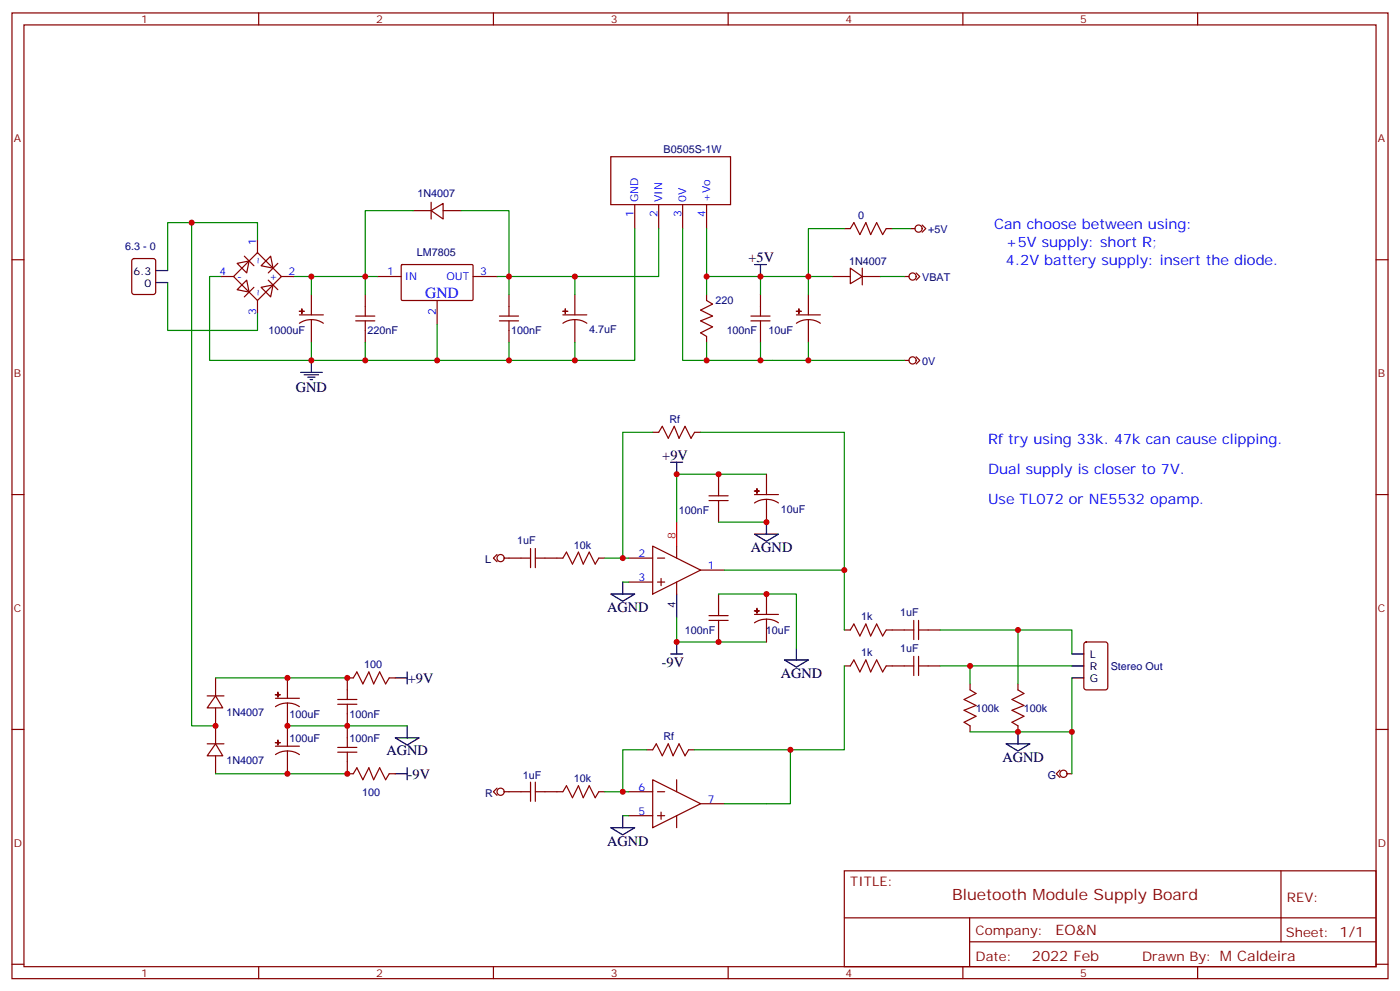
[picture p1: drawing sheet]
<svg xmlns="http://www.w3.org/2000/svg" width="412mm" height="292mm" viewBox="0 0 412 292" stroke-linecap="round" stroke-linejoin="round" font-family="sans-serif">
<g fill="none" stroke="#870000" stroke-width=".35">
<path d="M3.5 3.8h405.4v284.3h-405.4zM7.1 7.3h398.2v277.3h-398.2zM76.2 3.8v3.5M145.3 3.8v3.5M214.5 3.8v3.5M283.6 3.8v3.5M352.8 3.8v3.5M127 59.5v5M179.9 46.1h35.3v14.2h-35.3zM3.5 76.5h3.6M39 76.3l.5-.2h5.7l.6 .5 .1 9.4-.5 .7h-5.9l-.6-.4-.1-9.5zM69.8 77.5l3.6-.7-.7 3.6z"/>
<path d="M72 75.4l2.8 2.8M75.8 70.8v3.6M79.7 75.4l.7 3.6-3.5-.8zM81.8 77.5l-2.8 2.9M118.2 78.1l.3-.2h20.7l.1 .3v10.1l-.3 .2-20.6-.1-.2-.3zM121.7 62h5.3M127 62l3.5-2.1v4.6zM130.5 62h5.3M187 60.3v7M194 60.3v7M201.1 60.3v7M208.1 60.3v7"/>
<path d="M248.7 67.3h1.8l1-1.8 1.8 3.6 1.8-3.6 1.4 3.6 1.7-3.6 1.8 3.6 1.1-1.8h1.7M250.5 79l3.5 2.4-3.5 2.1zM254 79v4.9M268.1 67.3h1.4M271.6 66.3l1.1 1-1.1 1.1M405.3 76.5h3.6M65.3 81.4h3.5M68.8 81.4l7-7 7.1 7-7.1 7.1zM72.7 82.5l.7 3.5-3.6-.7zM74.8 84.6l-2.8 2.8M75.8 88.5v3.5M76.9 84.6l3.5-.7-.7 3.5z"/>
<path d="M79 82.5l2.8 2.8M82.9 81.4h3.5M88.2 92.7h7M91.7 94.1l1.9 .3 1.6 .8M91.7 94.1l-1.8 .3-1.7 .8M91.7 86.7v6M91.7 94.1v6.7M104.8 94.5h5.6M104.8 93.1h5.6M107.6 86.7v6.4M107.6 94.5v6.3M111.1 81.4h7.1"/>
<path d="M128.8 88.5v7M139.3 81.4h7.1M147.1 94.5h5.7M147.1 93.1h5.7M149.9 86.7v6.4M149.9 94.5v6.3M165.8 92.7h7.1M169.3 94.1l1.9 .3 1.7 .8M169.3 94.1l-1.8 .3-1.7 .8M169.3 86.7v6M169.3 94.1v6.7M208.1 86.7v1.8l1.8 1-3.5 1.8 3.5 1.8-3.5 1.4 3.5 1.7-3.5 1.8 1.7 1.1v1.7"/>
<path d="M221.2 94.5h5.6M221.2 93.1h5.6M224 86.7v6.4M224 94.5v6.3M234.6 92.7h7.1M238.1 94.1l1.9 .3 1.7 .8M238.1 94.1l-1.8 .3-1.7 .8M238.1 86.7v6M238.1 94.1v6.7M245.2 81.4h5.3M254 81.4h5.3M266.3 81.4h1.5"/>
<path d="M269.9 80.4l1 1-1 1.1M266.3 106.1h1.5M269.9 105.1l1 1-1 1.1M192.3 127.3h1.7l1.1-1.8 1.7 3.5 1.8-3.5 1.4 3.5 1.8-3.5 1.8 3.5 1-1.7h1.8M211.7 139.6v6.4M225.8 139.6v6M3.5 145.6h3.6M208.8 147.4h5.7M208.8 146h5.7M211.7 147.4v6.3M222.2 145.6h7.1M225.8 147l1.8 .3 1.7 .8"/>
<path d="M225.8 147l-1.9 .3-1.7 .8M225.8 147v6.7M405.3 145.6h3.6M146.4 163.3l-1.1 1 1.1 1.1M148.5 164.3h7.8M156.3 161.5v5.6M157.7 164.3h8.1l1.1-1.7 1.7 3.5 1.8-3.5 1.4 3.5 1.8-3.5 1.7 3.5 1.1-1.8h1.8M157.7 161.5v5.6M185.2 164.3h7.1M185.2 171.4h7.1M192.3 160.8l14.1 7.1-14.1 7zM193.7 164.3h2.1"/>
<path d="M193.7 171.4h2.1M194.7 170.3v2.1M199.3 160.8v3.5M199.3 171.4v3.5M206.4 167.9h7M211.7 174.9v6.4M225.8 174.9v6M63.5 199.6v5.3M84.7 199.6v6M116.4 199.6h-1.7l-1.1 1.8-1.8-3.6-1.7 3.6-1.4-3.6-1.8 3.6-1.8-3.6-1 1.8h-1.8v6.4M208.8 182.7h5.7M208.8 181.3h5.7"/>
<path d="M211.7 182.7v6.3M222.2 180.9h7.1M225.8 182.3l1.8 .3 1.7 .8M225.8 182.3l-1.9 .3-1.7 .8M225.8 182.3v6.7M248.7 185.5h1.8l1-1.8 1.8 3.6 1.8-3.6 1.4 3.6 1.7-3.6 1.8 3.6 1.1-1.8h8.1M248.7 196.1h1.8l1-1.8 1.8 3.5 1.8-3.5 1.4 3.5 1.7-3.5 1.8 3.5 1.1-1.7h8.1M269.2 182.7v5.6M269.2 193.3v5.6M270.6 185.5h6.3M270.6 196.1h6.3M270.6 182.7v5.6"/>
<path d="M270.6 193.3v5.6M319.5 189.2l.5-.2h5.6l.7 .4v13l-.4 .7h-5.9l-.7-.4v-13zM3.5 214.8h3.6M61 204.9h5M61 219h5M63.5 204.9l2.1 3.5h-4.6zM63.5 219l2.1 3.5h-4.6zM63.5 208.4v10.6M81.1 205.6h7.1M81.1 219.7h7.1M84.7 207l1.8 .2 1.7 .9M84.7 207l-1.9 .2-1.7 .9"/>
<path d="M84.7 207v12.7M99.5 207.4h5.6M99.5 206h5.6M102.3 207.4v12.7M285.8 201.4v1.7l1.7 1.1-3.5 1.8 3.5 1.7-3.5 1.4 3.5 1.8-3.5 1.8 1.8 1v1.8M299.9 201.4v1.7l1.7 1.1-3.5 1.8 3.5 1.7-3.5 1.4 3.5 1.8-3.5 1.8 1.8 1v1.8M405.3 214.8h3.6M63.5 222.5v5.3M84.7 221.1l1.8 .3 1.7 .8M84.7 221.1l-1.9 .3-1.7 .8M84.7 221.1v6.7M99.5 221.5h5.6"/>
<path d="M99.5 220.1h5.6M102.3 221.5v6.3h1.8l1-1.7 1.8 3.5 1.8-3.5 1.4 3.5 1.7-3.5 1.8 3.5 1.1-1.8h1.7M146.4 232.1l-1.1 1 1.1 1.1M148.5 233.1h7.8M156.3 230.3v5.6M157.7 233.1h8.1l1.1-1.7 1.7 3.5 1.8-3.5 1.4 3.5 1.8-3.5 1.7 3.5 1.1-1.8h1.8M157.7 230.3v5.6M185.2 233.1h7.1M190.5 220.8h1.8l1-1.8 1.8 3.5 1.7-3.5 1.5 3.5 1.7-3.5 1.8 3.5 1-1.7h1.8M192.3 229.6l14.1 7-14.1 7.1zM193.7 233.1h2.1M194.7 239.1v2.1"/>
<path d="M199.3 229.6v3.5M206.4 236.6h7M312.2 226.8l-1.1 1 1.1 1.1M314.3 227.8h1.4M185.2 240.2h7.1M193.7 240.2h2.1M199.3 240.2v3.5M248.7 256.4h156.6v28.2h-156.6zM377.3 256.4v20.9M248.7 270.2h156.5M285.6 277.3h119.6M285.6 270.2v14.2"/>
<path d="M3.5 283.9h3.6M76.2 284.6v3.5M145.3 284.6v3.5M214.5 284.6v3.5M283.6 284.6v3.5M352.8 284.6v3.5M405.3 283.9h3.6"/>
<circle cx="270.6" cy="67.3" r="1.06"/>
<circle cx="268.8" cy="81.4" r="1.06"/>
<circle cx="268.8" cy="106.1" r="1.06"/>
<circle cx="147.5" cy="164.3" r="1.06"/>
<circle cx="147.5" cy="233.1" r="1.06"/>
<circle cx="313.3" cy="227.8" r="1.06"/>
</g>
<g fill="#870000" stroke="#870000" stroke-width=".35">
<path d="M88.2 91.7h1.4z"/>
<path d="M88.9 90.9v1.5z"/>
<path d="M234.6 91.7h1.4z"/>
<path d="M235.3 90.9v1.5z"/>
<path d="M165.8 91.7h1.4z"/>
<path d="M166.5 90.9v1.5z"/>
<path d="M81.1 204.5l1.4 .1z"/>
<path d="M81.8 203.8l.1 1.4z"/>
<path d="M81.1 218.7h1.4z"/>
<path d="M81.8 217.9l.1 1.5z"/>
<path d="M222.2 144.6h1.5z"/>
<path d="M223 143.9v1.4z"/>
<path d="M222.2 179.8l1.5 .1z"/>
<path d="M223 179.1v1.5z"/>
</g>
<g fill="none" stroke="#008700" stroke-width=".35">
<path d="M56.4 65.5v148.2h7.1M75.8 70.8v-5.3h-26.4v14.2M121.7 62h-14.1v24.7M135.8 62h14.1v19.4h-3.5M187 67.3v38.8h-17.7M194 67.3v14.1h-24.7M201.1 67.3v38.8h37v-5.3M208.1 67.3v14.1h37.1M248.7 67.3h-10.6v19.4M262.8 67.3h5.3M49.4 83.2v14.1h26.4v-5.3M65.3 81.4h-3.6v24.7h30v-5.3"/>
<path d="M86.4 81.4h5.3v5.3M91.7 81.4h19.4M128.8 95.5v10.6h-21.2M149.9 86.7v-5.3h19.4v5.3M208.1 81.4v5.3M224 81.4v5.3M259.3 81.4h7M107.6 100.8v5.3h-15.9M149.9 100.8v5.3h-21.1M169.3 100.8v5.3h-19.4M208.1 100.8v5.3M224 100.8v5.3"/>
<path d="M238.1 106.1h28.2M192.3 127.3h-8.9v37M206.4 127.3h42.3v58.2M225.8 139.6h-26.5v14.1M211.7 153.7h14.1M178.2 164.3h7M183.4 171.4h1.8M211.7 174.9h22.9v15.9M213.4 167.9h35.3M63.5 199.6h38.8M199.3 182v7h26.5M248.7 196.1v24.7h-15.9"/>
<path d="M276.9 196.1h8.9v5.3M276.9 185.5h23v15.9M285.8 196.1h29.9M299.9 185.5h15.8v7M315.7 199.6v28.2M84.7 213.7h35.2M285.8 215.5h29.9M63.5 227.8h38.8M178.2 233.1h7M190.5 220.8h-7.1v12.3M204.6 220.8h28.2v15.8h-19.4M183.4 240.2h1.8"/>
</g>
<g fill="none" stroke="#000" stroke-width=".35">
<path d="M45.9 79.7h3.5M222.2 77.9h3.6M224 77.9v3.5M45.9 83.2h3.5M88.5 109.6h6.4M89.6 110.3h4.2M90.7 111.1h2.1M91.4 111.8h.7M91.7 106.1v3.5M197.6 136.1h3.5M199.3 136.1v3.5M222.2 157.3h7.1l-3.5 2.1z"/>
<path d="M225.8 153.7v3.6M179.9 174.9h7.1l-3.6 2.1zM183.4 171.4v3.5M199.3 174.9v7.1M116.4 199.6h3.5M119.9 197.8v3.6M197.6 192.5h3.5M199.3 189v3.5M231.1 194.3h7l-3.5 2.1zM234.6 190.8v3.5M315.7 199.6h3.6M315.7 192.5h3.6"/>
<path d="M315.7 196.1h3.6M116.4 217.2h7.1l-3.6 2.2zM119.9 213.7v3.5M296.3 219h7.1l-3.5 2.1zM299.9 215.5v3.5M116.4 227.8h3.5M119.9 226.1v3.5M179.9 243.7h7.1l-3.6 2.1zM183.4 240.2v3.5"/>
</g>
<path d="M199.3 153.7v7.1" fill="none" stroke="#f00" stroke-width=".35"/>
<g fill="#c00">
<circle cx="169.3" cy="106.1" r=".88"/>
<circle cx="149.9" cy="81.4" r=".88"/>
<circle cx="107.6" cy="81.4" r=".88"/>
<circle cx="91.7" cy="81.4" r=".88"/>
<circle cx="91.7" cy="106.1" r=".88"/>
<circle cx="107.6" cy="106.1" r=".88"/>
<circle cx="128.8" cy="106.1" r=".88"/>
<circle cx="149.9" cy="106.1" r=".88"/>
<circle cx="169.3" cy="81.4" r=".88"/>
<circle cx="183.4" cy="164.3" r=".88"/>
<circle cx="224" cy="106.1" r=".88"/>
<circle cx="238.1" cy="106.1" r=".88"/>
<circle cx="183.4" cy="233.1" r=".88"/>
<circle cx="211.7" cy="139.6" r=".88"/>
<circle cx="63.5" cy="213.7" r=".88"/>
<circle cx="84.7" cy="213.7" r=".88"/>
<circle cx="199.3" cy="139.6" r=".88"/>
<circle cx="199.3" cy="189" r=".88"/>
<circle cx="211.7" cy="189" r=".88"/>
<circle cx="232.8" cy="220.8" r=".88"/>
<circle cx="248.7" cy="167.9" r=".88"/>
<circle cx="56.4" cy="65.5" r=".88"/>
<circle cx="225.8" cy="153.7" r=".88"/>
<circle cx="225.8" cy="174.9" r=".88"/>
<circle cx="102.3" cy="213.7" r=".88"/>
<circle cx="102.3" cy="199.6" r=".88"/>
<circle cx="84.7" cy="199.6" r=".88"/>
<circle cx="102.3" cy="227.8" r=".88"/>
<circle cx="84.7" cy="227.8" r=".88"/>
<circle cx="299.9" cy="215.5" r=".88"/>
<circle cx="285.8" cy="196.1" r=".88"/>
<circle cx="299.9" cy="185.5" r=".88"/>
<circle cx="315.7" cy="215.5" r=".88"/>
<circle cx="238.1" cy="81.4" r=".88"/>
<circle cx="224" cy="81.4" r=".88"/>
<circle cx="208.1" cy="81.4" r=".88"/>
<circle cx="208.1" cy="106.1" r=".88"/>
</g>
<text font-size="4.6" fill="#00f" x="125.2" y="87.8">GND</text>
<text font-size="4.6" fill="#800" x="280.5" y="264.9">Bluetooth Module Supply Board</text>
<g font-size="4.2" fill="#00f">
<text x="292.8" y="67.3">Can choose between using:</text>
<text x="296.3" y="72.6">+5V supply: short R;</text>
<text x="296.3" y="77.9">4.2V battery supply: insert the diode.</text>
<text x="291" y="130.8">Rf try using 33k. 47k can cause clipping.</text>
<text x="291" y="139.6">Dual supply is closer to 7V.</text>
<text x="291" y="148.4">Use TL072 or NE5532 opamp.</text>
</g>
<g font-size="4.2">
<text x="220.5" y="77.2">+5V</text>
<text x="87.1" y="115.3">GND</text>
<text x="195.1" y="135.4">+9V</text>
<text x="221.2" y="162.6">AGND</text>
<text x="178.9" y="180.2">AGND</text>
<text x="195" y="196.5">-9V</text>
<text x="120.1" y="201.1">+9V</text>
<text x="230" y="199.6">AGND</text>
<text x="113.8" y="222.2">AGND</text>
<text x="295.3" y="224.3">AGND</text>
<text x="120.1" y="229.3">-9V</text>
<text x="178.9" y="249">AGND</text>
</g>
<g font-size="4.2" fill="#800">
<text x="310.9" y="275.2">EO&amp;N</text>
<text x="304" y="283">2022 Feb</text>
</g>
<g font-size="3.9" fill="#800">
<text x="250.5" y="261">TITLE:</text>
<text x="379.1" y="265.7">REV:</text>
<text x="287.4" y="275.2">Company:</text>
<text x="378.7" y="275.8">Sheet: 1/1</text>
<text x="287.4" y="282.9">Date:</text>
<text x="336.4" y="282.9">Drawn By: M Caldeira</text>
</g>
<g font-size="3.2" fill="#800">
<text x="41.6" y="6.8">1</text>
<text x="110.8" y="6.8">2</text>
<text x="179.9" y="6.8">3</text>
<text x="249.1" y="6.8">4</text>
<text x="318.2" y="6.8">5</text>
<text x="4.1" y="41.9">A</text>
<text x="405.9" y="41.9">A</text>
<text x="4.1" y="111.1">B</text>
<text x="405.9" y="111.1">B</text>
<text x="4.1" y="180.2">C</text>
<text x="405.9" y="180.2">C</text>
<text x="4.1" y="249.3">D</text>
<text x="405.9" y="249.3">D</text>
<text x="41.6" y="287.6">1</text>
<text x="110.8" y="287.6">2</text>
<text x="179.9" y="287.6">3</text>
<text x="249.1" y="287.6">4</text>
<text x="318.2" y="287.6">5</text>
</g>
<g font-size="3.2" fill="#000080">
<text x="195.5" y="45.1">B0505S-1W</text>
<text x="123" y="57.9">1N4007</text>
<text x="252.7" y="64.5">0</text>
<text x="273.4" y="68.6">+5V</text>
<text x="36.9" y="73.7">6.3 - 0</text>
<text x="122.8" y="75.5">LM7805</text>
<text x="250.1" y="77.9">1N4007</text>
<text x="271.6" y="82.7">VBAT</text>
<text x="210.8" y="89.6">220</text>
<text x="79.1" y="98.4">1000uF</text>
<text x="108.2" y="98.4">220nF</text>
<text x="150.6" y="98.4">100nF</text>
<text x="173.6" y="98">4.7uF</text>
<text x="214.1" y="98.4">100nF</text>
<text x="226.4" y="98.4">10uF</text>
<text x="271.6" y="107.4">0V</text>
<text x="197.2" y="124.5">Rf</text>
<text x="199.9" y="151.4">100nF</text>
<text x="230" y="150.9">10uF</text>
<text x="152.3" y="160.2">1uF</text>
<text x="169" y="161.5">10k</text>
<text x="142.9" y="165.9">L</text>
<text x="253.7" y="182.7">1k</text>
<text x="265.2" y="181.3">1uF</text>
<text x="201.7" y="186.6">100nF</text>
<text x="225.6" y="186.6">10uF</text>
<text x="265.2" y="191.9">1uF</text>
<text x="107.3" y="196.8">100</text>
<text x="253.7" y="193.3">1k</text>
<text x="327.2" y="197.2">Stereo Out</text>
<text x="287.5" y="209.6">100k</text>
<text x="301.6" y="209.6">100k</text>
<text x="66.7" y="210.9">1N4007</text>
<text x="85.3" y="211.3">100uF</text>
<text x="102.9" y="211.3">100nF</text>
<text x="85.3" y="218.4">100uF</text>
<text x="102.9" y="218.4">100nF</text>
<text x="195.4" y="217.9">Rf</text>
<text x="66.7" y="225">1N4007</text>
<text x="154" y="229.2">1uF</text>
<text x="169" y="230.3">10k</text>
<text x="308.7" y="229.4">G</text>
<text x="106.7" y="234.2">100</text>
<text x="142.9" y="234.7">R</text>
</g>
<g font-size="3.2" fill="#00f">
<text x="188" y="59.5" transform="rotate(-90 188 59.5)">GND</text>
<text x="195.1" y="59.5" transform="rotate(-90 195.1 59.5)">VIN</text>
<text x="202.1" y="59.5" transform="rotate(-90 202.1 59.5)">0V</text>
<text x="209.2" y="59.5" transform="rotate(-90 209.2 59.5)">+Vo</text>
<text x="186.6" y="64" transform="rotate(-90 186.6 64)">1</text>
<text x="193.7" y="64" transform="rotate(-90 193.7 64)">2</text>
<text x="200.7" y="64" transform="rotate(-90 200.7 64)">3</text>
<text x="207.8" y="64" transform="rotate(-90 207.8 64)">4</text>
<text x="75.5" y="72.2" transform="rotate(-90 75.5 72.2)">1</text>
<text x="64.7" y="81.1">4</text>
<text x="69.8" y="82.5">-</text>
<text x="76.9" y="78" transform="rotate(-90 76.9 78)">~</text>
<text x="79.2" y="82.5">+</text>
<text x="85" y="81.1">2</text>
<text x="114" y="81.1">1</text>
<text x="119.2" y="82.5">IN</text>
<text x="131.5" y="82.5">OUT</text>
<text x="141.5" y="81.1">3</text>
<text x="76.9" y="87.4" transform="rotate(-90 76.9 87.4)">~</text>
<text x="75.5" y="92.6" transform="rotate(-90 75.5 92.6)">3</text>
<text x="128.4" y="92.6" transform="rotate(-90 128.4 92.6)">2</text>
<text x="188.1" y="164">2</text>
<text x="208.5" y="167.5">1</text>
<text x="188.1" y="171">3</text>
<text x="188.1" y="232.8">6</text>
<text x="188.1" y="239.8">5</text>
<text x="208.5" y="236.3">7</text>
</g>
<g font-size="3.2">
<text x="39.4" y="81.1">6.3</text>
<text x="42.5" y="84.6">0</text>
<text x="199" y="179" transform="rotate(-90 199 179)">4</text>
<text x="321" y="193.6">L</text>
<text x="321" y="197.1">R</text>
<text x="321" y="200.7">G</text>
</g>
<text font-size="3.2" fill="#f00" x="199" y="158.7" transform="rotate(-90 199 158.7)">8</text>
</svg>
